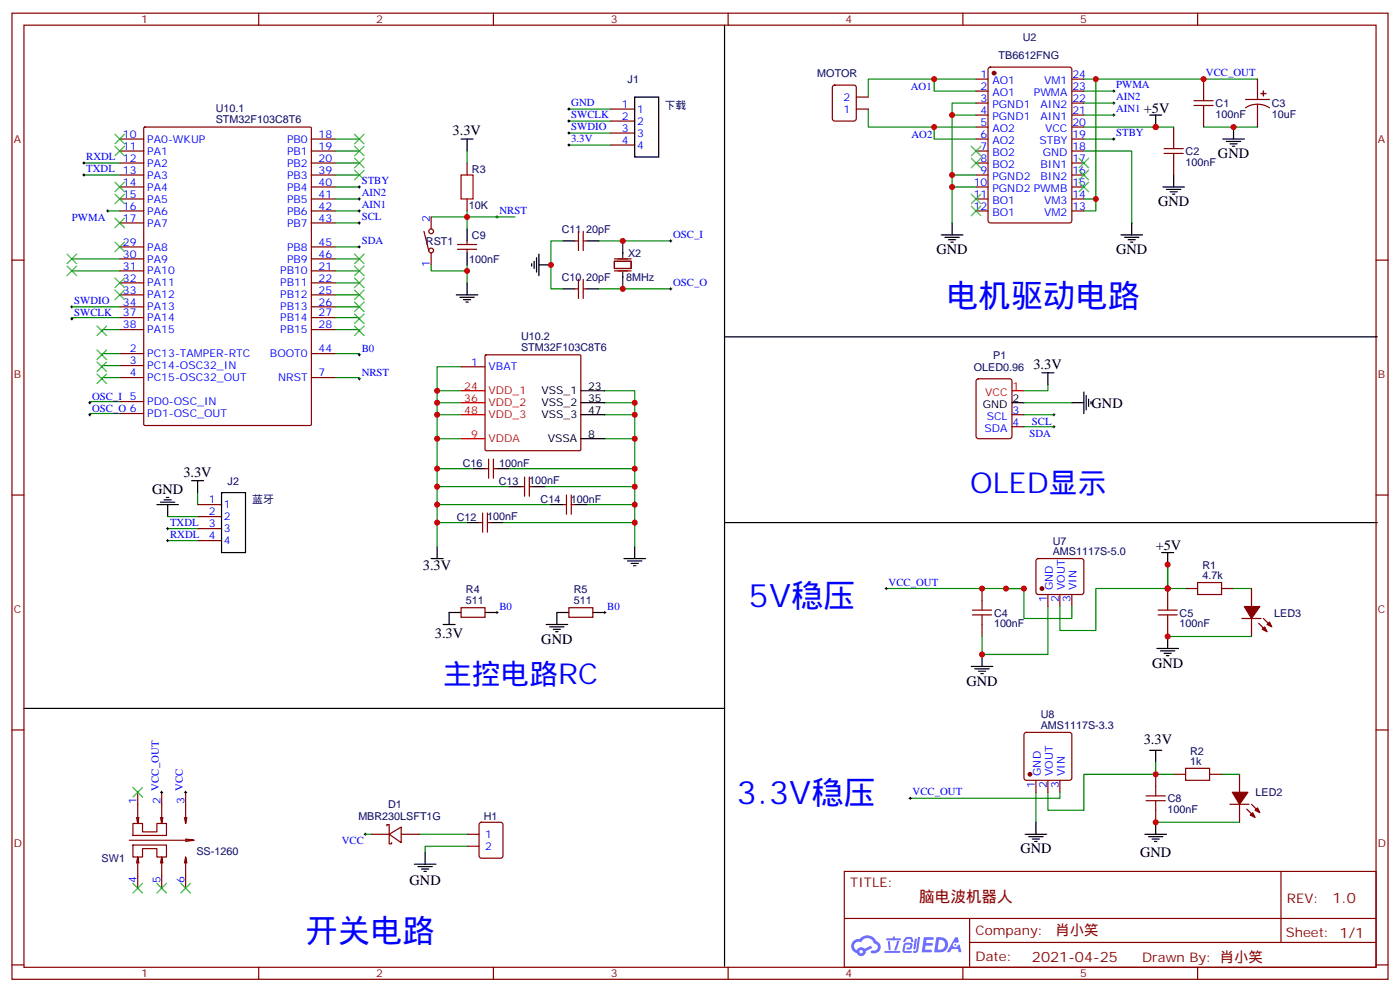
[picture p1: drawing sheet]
<svg xmlns="http://www.w3.org/2000/svg" width="412mm" height="292mm" viewBox="0 0 412 292" stroke-linecap="round" stroke-linejoin="round" font-family="sans-serif">
<g fill="none" stroke="#870000" stroke-width=".35">
<path d="M3.5 3.9h405.4v284.3h-405.4zM7.1 7.4h398.2v277.3h-398.2zM76.2 3.9v3.5M145.3 3.9v3.5M214.5 3.9v3.5M283.6 3.9v3.5M352.8 3.9v3.5M3.5 76.6h3.6M405.3 76.6h3.6M3.5 145.7h3.6M405.3 145.7h3.6M3.5 214.8h3.6"/>
<path d="M405.3 214.8h3.6M248.7 256.5h156.6v28.2h-156.6zM377.3 256.5v20.9M248.7 270.3h156.5M285.6 277.4h119.6M285.6 270.3v14.1M3.5 284h3.6M76.2 284.7v3.5M145.3 284.7v3.5M214.5 284.7v3.5M283.6 284.7v3.5M352.8 284.7v3.5"/>
<path d="M405.3 284h3.6"/>
</g>
<g fill="#5487ff">
<path d="M272.1 275.8h2.6l.3 .2-.1 .6h-2l-.1 .9h1.6l.4 .4-.4 .4h-1.7l-.2 1.2 1.8 .1 .3 .3-.2 .3-2.9 .1z"/>
<path d="M281.4 275.9h.7l.4 1.3-.7 .3a.74 .74 0 0 0-1.1 .3 .74 .74 0 0 0 .5 1 .74 .74 0 0 0 .9-.6l.5-.3 .7 2.3h-.9l-.2-.9h-1.9l-.5 .9h-.9z"/>
<path d="M269.5 276.2h.6l-.4 3a.31 .31 0 0 1-.3 .2 .31 .31 0 0 1-.3-.3z"/>
<path d="M270.4 275.8h.6l-.5 3.9a.89 .89 0 0 1-.7 .7 .89 .89 0 0 1-.9-.3l1-.4z"/>
<path d="M266.8 275.9l.6-.2 1.2 .2 .5 1.2-.6 .2-.4-1-1 .2a.95 .95 0 0 1-1 .8l-.1-.2z"/>
<path d="M266.4 277.6l1.8-.2a1.04 1.04 0 0 1 .6 1.1 1.04 1.04 0 0 1-.8 .9h-.7a.29 .29 0 0 1-.3-.3 .29 .29 0 0 1 .3-.2l.7-.1 .2-.8-1.4 .1-.4 1.7 1.9 .1a.29 .29 0 0 1 .3 .3 .29 .29 0 0 1-.3 .3l-2-.1-.4-.2 .2-2.1z"/>
<path d="M260.5 279.9h4.4a.3 .3 0 0 1 .3 .3 .3 .3 0 0 1-.3 .3h-4.3z"/>
<path d="M264.3 276.9h.6l-.5 1.7a1.02 1.02 0 0 1-.7 1.2l-.2-.3z"/>
<path d="M261.5 277h.6l.3 2.4-.3 .3-.3-.2z"/>
<path d="M261.1 276.2h1.9l.2-.6h.5l-.1 .6h1.5a.29 .29 0 0 1 .3 .3 .29 .29 0 0 1-.3 .2h-3.9z"/>
<path d="M275.8 275.8l-.6 4.5h1.4a2.27 2.27 0 0 0 2.7-2.3 2.27 2.27 0 0 0-2.7-2.2zM276.6 276.6a1.5 1.5 0 0 1 1.8 1.5 1.5 1.5 0 0 1-1.9 1.4h-.3z"/>
<path d="M251.4 277a2.09 2.09 0 0 0 1 3.5 1.37 1.37 0 0 0 1.5 .9 1.37 1.37 0 0 0 1.1-1.4l2-1-.5-.7-1.8 .9a1.4 1.4 0 0 0-2.3 .5 1.32 1.32 0 0 1-.6-1.9 1.32 1.32 0 0 1 1.9-.5 2.02 2.02 0 0 1 2-1.2 2.02 2.02 0 0 1 1.8 1.6 1.09 1.09 0 0 1 1.1 1.4 1.09 1.09 0 0 1-1.6 .7 .41 .41 0 0 0-.5 .3 .41 .41 0 0 0 .4 .5 1.89 1.89 0 0 0 2.4-1.2 1.89 1.89 0 0 0-1.2-2.4 2.98 2.98 0 0 0-5-.7l-1 .2zM253.2 280.1a.52 .52 0 0 1 1 0 .52 .52 0 0 1-1 0z"/>
<circle cx="281.4" cy="278.1" r=".28"/>
</g>
<g fill="none" stroke="#870000" stroke-width=".35">
<path d="M291.3 20l.4-.2h23.3l.7 .4v44.7l-.4 .7h-23.6l-.6-.4-.1-44.7zM42.4 37.6l.3-.2h48.7l.3 .2v87.3l-.2 .3h-48.8l-.3-.2zM179.9 32.1h7.1M179.9 35.6h7.1M179.9 39.2h7.1M245.4 25.3l.5-.3h5.6l.7 .5v9.4l-.4 .7h-5.9l-.7-.4v-9.4zM252.2 32.1h3.6M252.2 28.6h3.6M287.5 23.3h3.5M287.5 26.8h3.5M287.5 30.3h3.5M287.5 33.9h3.5"/>
<path d="M287.5 37.4h3.5M315.7 23.3h3.6M315.7 26.8h3.6M315.7 30.3h3.6M315.7 33.9h3.6M315.7 37.4h3.6M345.7 37.4v6.3M351.7 31h5.7M351.7 29.6h5.7M354.5 23.3v6.3M354.5 31v6.4M366.9 29.3h7"/>
<path d="M370.4 30.7l-1.8 .2-1.7 .9M370.4 30.7l1.9 .2 1.6 .9M370.4 23.3v6M370.4 30.7v6.7M35.3 40.9h7M35.3 44.4h7M35.3 48h7M35.3 51.5h7M35.3 55h7M35.3 58.6h7M91.7 40.9h7.1M91.7 44.4h7.1"/>
<path d="M91.7 48h7.1M91.7 51.5h7.1M91.7 55h7.1M91.7 58.6h7.1M137.6 48v3.5M137.6 58.6v3.5M179.9 42.7h7.1M287.5 40.9h3.5M287.5 44.4h3.5M287.5 48h3.5M287.5 51.5h3.5M287.5 55h3.5"/>
<path d="M287.5 58.6h3.5M315.7 40.9h3.6M315.7 44.4h3.6M315.7 48h3.6M315.7 51.5h3.6M315.7 55h3.6M315.7 58.6h3.6M342.9 45.2h5.6M342.9 43.7h5.6M345.7 45.2v6.3M35.3 62.1h7M35.3 79.7h7"/>
<path d="M35.3 76.2h7M35.3 65.6h7M35.3 72.7h7M91.7 62.1h7.1M91.7 79.7h7.1M91.7 76.2h7.1M91.7 65.6h7.1M91.7 72.7h7.1M124.9 68.1l1.4 5.6M127 63.9v3.5M127 74.4v3.6M134.8 73.4h5.6"/>
<path d="M134.8 72h5.6M137.6 70.9v1.1M137.6 73.4v1M169.3 70.9h1.1M170.4 68.1v5.6M171.8 68.1v5.6M171.8 70.9h1.1M181 76.9h4.9v2.1h-4.9zM181 79.7h4.9M181 76.2h4.9M287.5 62.1h3.5M315.7 62.1h3.6"/>
<path d="M35.3 83.3h7M35.3 86.8h7M35.3 90.3h7M35.3 93.5h7M35.3 97h7M91.7 83.3h7.1M91.7 86.8h7.1M91.7 90.3h7.1M91.7 93.5h7.1M91.7 97h7.1M169.3 85h1.1M170.4 82.2v5.6"/>
<path d="M171.8 82.2v5.6M171.8 85h1.1M35.3 104.1h7M35.3 111.1h7M35.3 107.6h7M35.3 118.2h7M91.7 104.1h7.1M91.7 111.1h7.1M135.8 107.9h7.1M142.9 104.6l.3-.2 27.7 .1 .2 .3-.1 27.7-.3 .1h-27.7l-.1-.3zM287.7 111.7l.5-.2h9.2l.6 .4 .1 16.5-.5 .7h-9.4l-.6-.4-.1-16.5zM35.3 121.7h7"/>
<path d="M142.9 137.9h1M143.9 135.1v5.7M145.3 135.1v5.7M145.3 137.9h1.1M298.1 125.6h3.5M298.1 122.1h3.5M58.2 148.5h7.1M58.2 152h7.1M58.2 155.6h7.1M58.2 159.1h7.1M141.1 153.8h1.1M142.2 151v5.6"/>
<path d="M143.6 151v5.6M143.6 153.8h1M153.5 143.2h1M154.5 140.4v5.6M155.9 140.4v5.6M155.9 143.2h1.1M165.8 148.5h1.1M166.9 145.7v5.6M168.3 145.7v5.6M168.3 148.5h1M135.8 178.9h7.1v2.8h-7.1zM167.6 178.9h7v2.8h-7z"/>
<path d="M286.5 179.6h5.6M289.3 173.2v6.4M305.4 164.6l.5-.2h12.7l.5 .2 .2 .5-.1 9.4-.6 .5-13-.1-.4-.6v-9.2zM308.7 175v3.5M312.2 175v3.5M315.7 175v3.5M341.1 179.6h5.7M344 173.2v6.4M349.2 173.2h3.6M352.8 171.4h7v3.6h-7zM359.8 173.2h3.6M368.7 173.2v5.3"/>
<path d="M286.5 181h5.6M289.3 181v6.3M341.1 181h5.7M344 181v6.3M368.7 182v5.3M301.9 215.8l.4-.3h12.7l.5 .3 .2 .5v12.7l-.2 .5-.5 .2h-12.7l-.5-.3-.2-.4v-12.7zM40.6 233.2v9.2l.3-1.8M47.6 233.2v9.2l.4-1.8M54.7 233.2v9.2l.3-1.8M305.2 229.7v3.5M308.7 229.7v3.5M312.2 229.7v3.5"/>
<path d="M337.6 235.7h5.7M337.6 234.2h5.7M340.4 227.9v6.3M340.4 235.7v6.3M345.7 227.9h3.5M349.2 226.1h7.1v3.6h-7.1zM356.3 227.9h3.5M365.1 227.9v5.3M365.1 236.7v5.3M39.2 248.7h9.8v3.5h-2.8v-2.4h-4.2v2.4h-2.8zM39.2 242.4h2.8v2.4h4.2v-2.4h2.8v3.5h-9.8zM40.2 240.6l.4 1.8"/>
<path d="M40.6 252.2l-.4 1.8M40.9 254l-.3-1.8v9.2M47.3 240.6l.3 1.8M47.6 252.2l-.3 1.8M48 254l-.4-1.8v9.2M54.3 240.6l.4 1.8M54.7 246.9l2.4 .4h-19M54.7 252.2l-.4 1.8M55 254l-.3-1.8v9.2M57.1 247.3l-2.4 .3M109.4 245.5h5.3M113.9 243.1v-.4h.8v5.7h.7v-.4"/>
<path d="M114.7 245.5l3.5-2.1v4.6zM118.2 245.5h5.3M137.6 245.5h3.5M137.6 249.1h3.5M141.3 242.2l.5-.2h5.7l.6 .4 .1 9.5-.5 .6-5.9 .1-.6-.5-.1-9.4z"/>
<circle cx="127" cy="73.7" r=".71"/>
<circle cx="127" cy="68.1" r=".71"/>
</g>
<g fill="#870000" stroke="#870000" stroke-width=".35">
<path d="M371.5 27.5l1.4 .1z"/>
<path d="M372.1 26.8l.1 1.4z"/>
<path d="M366.5 178.5h4.6l-2.4 3.5z"/>
<path d="M365.8 182h5.7z"/>
<path d="M372.2 182l1.4 1.4z"/>
<path d="M370.8 183.4l1.4 1.5z"/>
<path d="M373.2 183.8l.7-.7 .7 1.4z"/>
<path d="M371.8 185.2l.7-.7 .7 1.4z"/>
<path d="M363 233.2h4.6l-2.5 3.5z"/>
<path d="M362.3 236.7h5.6z"/>
<path d="M368.7 236.7l1.4 1.4z"/>
<path d="M367.2 238.1l1.5 1.4z"/>
<path d="M369.7 238.5l.7-.7 .7 1.4z"/>
<path d="M368.3 239.9l.7-.7 .7 1.4z"/>
<circle cx="292.8" cy="21.5" r=".53"/>
<circle cx="306.9" cy="173.2" r=".53"/>
<circle cx="303.4" cy="227.9" r=".53"/>
</g>
<g fill="none" stroke="#008700" stroke-width=".35">
<path d="M167.6 39.2h12.3M167.6 35.6h12.3M167.6 32.1h12.3M255.8 32.1v5.3h19.4M275.2 23.3h-19.4v5.3M280.5 33.9v17.6h7M287.5 23.3h-12.3v3.5h12.3M287.5 30.3h-7v3.6h7M287.5 37.4h-12.3v3.5h12.3M319.3 23.3h3.5v38.8h-3.5M319.3 37.4h26.4M319.3 26.8h8.8"/>
<path d="M319.3 30.3h8.8M319.3 33.9h8.8M322.8 23.3h47.6M354.5 37.4h15.9M24.7 48h10.6M24.7 51.5h10.6M98.8 58.6h7M98.8 48h7M98.8 51.5h7M98.8 55h7M98.8 44.4h7M98.8 40.9h7"/>
<path d="M137.6 44.4v3.6M167.6 42.7h12.3M280.5 51.5v3.5h7M280.5 55v10.6M319.3 44.4h14.1v21.2M319.3 58.6h3.5M319.3 40.9h8.8M21.2 76.2h14.1M21.2 79.7h14.1M31.7 62.1h3.6M98.8 65.6h7M98.8 72.7h7"/>
<path d="M98.8 76.2h7M98.8 79.7h7M98.8 62.1h7M127 78v1.7h10.6M127 63.9h24.7M137.6 62.1v5.3M137.6 78v5.3M165.8 70.9h-3.5v14.1h3.5M176.4 70.9h21.2M21.2 90.3h14.1M35.3 93.5h-14.1v.3M35.3 97h-5.3v.4"/>
<path d="M98.8 93.5h7v.3M98.8 97h7v.4M98.8 86.8h7M98.8 90.3h7M98.8 83.3h7M176.4 85h21.2M35.3 118.2h-8.8v.3M35.3 111.1h-5.3v.4M35.3 107.6h-5.3v.3M35.3 104.1h-5.3v.3M98.8 104.1h7v.3M98.8 111.1h7v.4"/>
<path d="M128.8 118.5h7M128.8 115h7M135.8 107.9h-7v53M178.2 115h8.8v3.5h-8.8M187 118.5v3.6h-8.8M301.6 118.5h14.1M308.7 113.2v1.8h-7.1M35.3 121.7h-8.8v.4M128.8 129.1h7M128.8 122.1h7M128.8 137.9h10.5M149.9 137.9h37.1"/>
<path d="M178.2 129.1h8.8M187 122.1v38.8M301.6 122.1h8.8M301.6 125.6h8.8M49.4 152h8.8M49.4 155.6h8.8M49.4 159.1h8.8M58.2 145v3.5M128.8 153.8h8.8M128.8 148.5h33.5M128.8 143.2h21.1M148.2 153.8h38.8"/>
<path d="M160.5 143.2h26.5M172.9 148.5h14.1M261.1 173.2h40.5v8.8h14.1v-3.5M308.7 178.5v14.1h-19.4v-5.3M349.2 173.2h-5.2v-7v7h-21.2v12.4h-10.6v-7.1M363.4 173.2h5.3M344 187.3h24.7M305.2 233.2v8.8M312.2 233.2v1.7h-44.1M340.4 224.4v3.5M345.7 227.9h-26.4v10.6h-10.6v-5.3M359.8 227.9h5.3"/>
<path d="M107.6 245.5h1.8M123.5 245.5h14.1M137.6 249.1h-12.4v1.7M340.4 242h24.7"/>
</g>
<g fill="none" stroke="#000" stroke-width=".35">
<path d="M213.4 7.4v276.9M187 28.6h7v17.6h-7zM338.7 33.9h3.5M340.4 33.9v3.5M363.4 37.4v3.5M135.8 40.9h3.5M137.6 40.9v3.5M342.5 55h6.4M343.6 55.7h4.2M344.7 56.4h2.1M345.4 57.1h.7M345.7 51.5v3.5"/>
<path d="M360.2 40.9h6.3M361.2 41.6h4.3M362.3 42.3h2.1M363 43h.7M137.6 67.4v3.5M137.6 74.4v3.6M156.6 77.6v.7M157.3 76.9v2.1M158 75.8v4.3M158.7 78h3.6M158.7 74.8v6.3M165.8 70.9h3.5"/>
<path d="M172.9 70.9h3.5M183.4 70.9v4.9M277.3 69.1h6.3M278.3 69.8h4.3M279.4 70.6h2.1M280.1 71.3h.7M280.5 65.6v3.5M330.2 69.1h6.3M331.3 69.8h4.2M332.3 70.6h2.1M333 71.3h.7M333.4 65.6v3.5"/>
<path d="M134.4 86.8h6.4M135.5 87.5h4.2M136.5 88.2h2.1M137.2 88.9h.7M137.6 83.3v3.5M165.8 85h3.5M172.9 85h3.5M183.4 80.1v4.9M213.4 99.1h192.3M171.1 115h7.1M171.1 118.5h7.1M298.1 118.5h3.5"/>
<path d="M306.9 109.7h3.5M308.7 109.7v3.5M315.7 118.5h3.6M319.3 115.4v6.3M320 116.4v4.2M320.7 117.5v2.1M321.4 118.2v.7M139.3 137.9h3.6M146.4 137.9h3.5M171.1 122.1h7.1M171.1 129.1h7.1M46.2 148.5h6.4"/>
<path d="M47.3 147.8h4.2M48.3 147.1h2.1M49 146.4h.7M49.4 148.5v3.5M56.4 141.5h3.6M58.2 141.5v3.5M65.3 145h7v17.6h-7zM137.6 153.8h3.5M144.6 153.8h3.6M149.9 143.2h3.6M157 143.2h3.5M162.3 148.5h3.5"/>
<path d="M169.3 148.5h3.6M213.4 153.8h192.3M127 164.4h3.5M128.8 160.9v3.5M183.8 164.4h6.3M184.9 165.1h4.2M185.9 165.8h2.1M186.6 166.5h.7M187 160.9v3.5M342.2 162.6h3.5M344 162.6v3.6M130.5 183.8h3.6"/>
<path d="M135.8 180.3h-3.5v3.5M142.9 180.3h3.5M160.9 183.8h6.3M161.9 184.5h4.3M163 185.2h2.1M163.7 185.9h.7M167.6 180.3h-3.6v3.5M174.6 180.3h3.6M286.1 196.1h6.4M287.2 196.8h4.2M288.2 197.6h2.1M288.9 198.3h.7"/>
<path d="M289.3 192.6v3.5M340.8 190.9h6.3M341.8 191.6h4.3M342.9 192.3h2.1M343.6 193h.7M344 187.3v3.6M7.1 208.5h206.3M338.7 220.8h3.5M340.4 220.8v3.6M122.1 254.4h6.3M123.1 255.1h4.3M124.2 255.8h2.1"/>
<path d="M124.9 256.5h.7M125.2 250.8v3.6M302 245.5h6.3M303 246.2h4.3M304.1 246.9h2.1M304.8 247.6h.7M305.2 242v3.5M337.3 245.5h6.3M338.3 246.2h4.2M339.4 246.9h2.1M340.1 247.6h.7M340.4 242v3.5"/>
</g>
<g fill="none" stroke="#000" stroke-width=".29">
<path d="M167.2 32.1h.7M167.2 39.2h.7M167.2 35.6h.7M167.6 31.8v.7M167.6 35.3v.7M167.6 38.8v.7M274.8 23.3h.7M274.8 37.4h.7M275.2 22.9v.7M275.2 37v.7M327.7 26.8h.7M327.7 30.3h.7"/>
<path d="M327.7 33.9h.7M328.1 26.5v.7M328.1 30v.7M328.1 33.5v.7M354.2 23.3h.7M354.5 22.9v.7M24.3 48h.7M24.3 51.5h.7M24.7 47.6v.7M24.7 51.2v.7M105.5 58.6h.7M105.5 55h.7"/>
<path d="M105.8 54.7v.7M105.8 58.2v.7M167.2 42.7h.7M167.6 42.3v.7M327.7 40.9h.7M328.1 40.6v.7M31.4 62.1h.7M31.7 61.7v.7M105.5 62.1h.7M105.5 65.6h.7M105.5 72.7h.7M105.8 61.7v.7"/>
<path d="M105.8 65.3v.7M105.8 72.3v.7M146 63.9h.8M146.4 63.5v.7M197.2 70.9h.7M197.6 70.6v.7M20.8 90.3h.7M20.8 93.8h.7M21.2 90v.7M21.2 93.5v.7M197.2 85h.7M197.6 84.7v.7"/>
<path d="M26.1 118.5h.7M26.5 118.2v.7M105.5 111.5h.7M105.5 104.4h.7M105.8 104.1v.7M105.8 111.1v.7M26.1 122.1h.7M26.5 121.7v.7M310.1 122.1h.7M310.1 125.6h.7M310.4 121.7v.7M310.4 125.2v.7"/>
<path d="M49 155.6h.7M49 159.1h.7M49.4 155.2v.7M49.4 158.7v.8M146.4 179.9v.7M178.2 179.9v.7M260.7 173.2h.7M261.1 172.9v.7M146 180.3h.8M177.8 180.3h.7M47.3 233.2h.7M47.6 232.8v.7"/>
<path d="M54.3 233.2h.7M54.7 232.8v.7M267.8 234.9h.7M268.1 234.6v.7M107.2 245.5h.7M107.6 245.2v.7"/>
</g>
<g fill="none" stroke="#3c3" stroke-width=".35">
<path d="M33.9 39.5l2.8 2.8M36.7 39.5l-2.8 2.8M104.4 39.5l2.8 2.8M107.2 39.5l-2.8 2.8M33.9 53.6l2.8 2.8M33.9 57.1l2.8 2.9M33.9 43l2.8 2.9M36.7 53.6l-2.8 2.8M36.7 57.1l-2.8 2.9M36.7 43l-2.8 2.9M104.4 43l2.8 2.9M104.4 46.6l2.8 2.8"/>
<path d="M104.4 50.1l2.8 2.8M107.2 43l-2.8 2.9M107.2 46.6l-2.8 2.8M107.2 50.1l-2.8 2.8M286.1 43l2.8 2.9M286.1 46.6l2.8 2.8M286.1 57.1l2.8 2.9M288.9 43l-2.8 2.9M288.9 46.6l-2.8 2.8M288.9 57.1l-2.8 2.9M317.9 50.1l2.8 2.8M317.9 46.6l2.8 2.8"/>
<path d="M317.9 53.6l2.8 2.8M320.7 50.1l-2.8 2.8M320.7 46.6l-2.8 2.8M320.7 53.6l-2.8 2.8M19.8 74.8l2.8 2.8M19.8 78.3l2.8 2.8M22.6 78.3l-2.8 2.8M22.6 74.8l-2.8 2.8M33.9 64.2l2.8 2.8M33.9 71.3l2.8 2.8M36.7 64.2l-2.8 2.8M36.7 71.3l-2.8 2.8"/>
<path d="M104.4 74.8l2.8 2.8M104.4 78.3l2.8 2.8M107.2 74.8l-2.8 2.8M107.2 78.3l-2.8 2.8M286.1 60.7l2.8 2.8M288.9 60.7l-2.8 2.8M28.6 96l2.8 2.8M31.4 96l-2.8 2.8M33.9 81.8l2.8 2.9M33.9 85.4l2.8 2.8M36.7 81.8l-2.8 2.9M36.7 85.4l-2.8 2.8"/>
<path d="M104.4 81.8l2.8 2.9M104.4 96l2.8 2.8M104.4 92.4l2.8 2.8M104.4 85.4l2.8 2.8M104.4 88.9l2.8 2.8M107.2 81.8l-2.8 2.9M107.2 96l-2.8 2.8M107.2 92.4l-2.8 2.8M107.2 85.4l-2.8 2.8M107.2 88.9l-2.8 2.8M28.6 103l2.8 2.8M28.6 106.5l2.8 2.9"/>
<path d="M28.6 110.1l2.8 2.8M31.4 103l-2.8 2.8M31.4 106.5l-2.8 2.9M31.4 110.1l-2.8 2.8M39.2 231.8l2.8 2.8M42 231.8l-2.8 2.8M39.2 260l2.8 2.8M42 260l-2.8 2.8M46.2 260l2.8 2.8M49 260l-2.8 2.8M53.3 260l2.8 2.8M56.1 260l-2.8 2.8"/>
</g>
<path d="M135.8 51.5h3.5v7.1h-3.5z" fill="none" stroke="#a10000" stroke-width=".35"/>
<path d="M135.8 115h7.1M135.8 118.5h7.1M298.1 115h3.5M135.8 122.1h7.1M135.8 129.1h7.1" fill="none" stroke="#f00" stroke-width=".35"/>
<g fill="#c00">
<circle cx="322.8" cy="58.6" r=".88"/>
<circle cx="322.8" cy="23.3" r=".88"/>
<circle cx="354.5" cy="23.3" r=".88"/>
<circle cx="363.4" cy="37.4" r=".88"/>
<circle cx="289.3" cy="173.2" r=".88"/>
<circle cx="340.4" cy="242" r=".88"/>
<circle cx="340.4" cy="227.9" r=".88"/>
<circle cx="296.3" cy="173.2" r=".88"/>
<circle cx="344" cy="173.2" r=".88"/>
<circle cx="280.5" cy="33.9" r=".88"/>
<circle cx="340.4" cy="37.4" r=".88"/>
<circle cx="301.6" cy="173.2" r=".88"/>
<circle cx="275.2" cy="23.3" r=".88"/>
<circle cx="275.2" cy="37.4" r=".88"/>
<circle cx="344" cy="187.3" r=".88"/>
<circle cx="289.3" cy="192.6" r=".88"/>
<circle cx="137.6" cy="63.9" r=".88"/>
<circle cx="183.4" cy="70.9" r=".88"/>
<circle cx="183.4" cy="85" r=".88"/>
<circle cx="137.6" cy="79.7" r=".88"/>
<circle cx="162.3" cy="78" r=".88"/>
<circle cx="280.5" cy="55" r=".88"/>
<circle cx="280.5" cy="51.5" r=".88"/>
<circle cx="128.8" cy="129.1" r=".88"/>
<circle cx="128.8" cy="122.1" r=".88"/>
<circle cx="128.8" cy="118.5" r=".88"/>
<circle cx="128.8" cy="115" r=".88"/>
<circle cx="128.8" cy="153.8" r=".88"/>
<circle cx="128.8" cy="148.5" r=".88"/>
<circle cx="128.8" cy="143.2" r=".88"/>
<circle cx="128.8" cy="137.9" r=".88"/>
<circle cx="187" cy="118.5" r=".88"/>
<circle cx="187" cy="122.1" r=".88"/>
<circle cx="187" cy="129.1" r=".88"/>
<circle cx="187" cy="153.8" r=".88"/>
<circle cx="187" cy="148.5" r=".88"/>
<circle cx="187" cy="143.2" r=".88"/>
<circle cx="187" cy="137.9" r=".88"/>
<circle cx="344" cy="166.2" r=".88"/>
</g>
<g font-size="9.5" fill="#00f">
<text x="278.7" y="90.3">电机驱动电路</text>
<text x="220.5" y="178.5">5V稳压</text>
<text x="217" y="236.7">3.3V稳压</text>
<text x="90" y="277.3">开关电路</text>
</g>
<g font-size="8.5" fill="#00f">
<text x="285.8" y="145">OLED显示</text>
<text x="130.5" y="201.4">主控电路RC</text>
</g>
<text font-size="4.6" fill="#800" x="270.8" y="265.5">脑电波机器人</text>
<g font-size="4.2">
<text x="336.9" y="33.2">+5V</text>
<text x="133.3" y="39.7">3.3V</text>
<text x="358.8" y="46.6">GND</text>
<text x="341.1" y="60.7">GND</text>
<text x="275.9" y="74.8">GND</text>
<text x="328.8" y="74.8">GND</text>
<text x="304.4" y="108.5">3.3V</text>
<text x="321.6" y="120">GND</text>
<text x="54" y="140.4">3.3V</text>
<text x="44.8" y="145.3">GND</text>
<text x="340.4" y="161.9">+5V</text>
<text x="124.5" y="167.6">3.3V</text>
<text x="128.1" y="187.8">3.3V</text>
<text x="159.5" y="189.4">GND</text>
<text x="339.4" y="196.5">GND</text>
<text x="284.7" y="201.8">GND</text>
<text x="336.9" y="219.1">3.3V</text>
<text x="300.6" y="251.2">GND</text>
<text x="335.8" y="252.2">GND</text>
<text x="120.7" y="260.4">GND</text>
</g>
<g font-size="4.2" fill="#800">
<text x="392.5" y="265.7">1.0</text>
<text x="310.9" y="275.3">肖小笑</text>
<text x="304" y="283.1">2021-04-25</text>
</g>
<g font-size="3.9" fill="#800">
<text x="250.5" y="261.1">TITLE:</text>
<text x="379.1" y="265.7">REV:</text>
<text x="287.4" y="275.3">Company:</text>
<text x="378.7" y="275.9">Sheet: 1/1</text>
<text x="287.4" y="282.9">Date:</text>
<text x="336.4" y="283">Drawn By: 肖小笑</text>
</g>
<g font-size="3.2" fill="#800">
<text x="41.6" y="6.9">1</text>
<text x="110.8" y="6.9">2</text>
<text x="179.9" y="6.9">3</text>
<text x="249.1" y="6.9">4</text>
<text x="318.2" y="6.9">5</text>
<text x="4.1" y="42">A</text>
<text x="405.9" y="42">A</text>
<text x="4.1" y="111.1">B</text>
<text x="405.9" y="111.1">B</text>
<text x="4.1" y="180.3">C</text>
<text x="405.9" y="180.3">C</text>
<text x="4.1" y="249.4">D</text>
<text x="405.9" y="249.4">D</text>
<text x="41.6" y="287.7">1</text>
<text x="110.8" y="287.7">2</text>
<text x="179.9" y="287.7">3</text>
<text x="249.1" y="287.7">4</text>
<text x="318.2" y="287.7">5</text>
</g>
<g font-size="3.2" fill="#000080">
<text x="294.1" y="17.4">TB6612FNG</text>
<text x="301.3" y="12.1">U2</text>
<text x="240.8" y="22.6">MOTOR</text>
<text x="184.9" y="24.3">J1</text>
<text x="63.6" y="33">U10.1</text>
<text x="195.8" y="32.1">下载</text>
<text x="358.1" y="34.7">100nF</text>
<text x="358.1" y="31.5">C1</text>
<text x="374.6" y="34.7">10uF</text>
<text x="374.6" y="31.5">C3</text>
<text x="63.5" y="36.2">STM32F103C8T6</text>
<text x="349.3" y="45.6">C2</text>
<text x="139" y="50.9">R3</text>
<text x="349.2" y="48.8">100nF</text>
<text x="138.2" y="61.5">10K</text>
<text x="139" y="70.3">C9</text>
<text x="165.5" y="68.5">C11</text>
<text x="172.6" y="68.5">20pF</text>
<text x="125.5" y="72.1">RST1</text>
<text x="138.2" y="77.4">100nF</text>
<text x="185" y="75.6">X2</text>
<text x="165.5" y="82.6">C10</text>
<text x="172.6" y="82.6">20pF</text>
<text x="184.4" y="82.7">8MHz</text>
<text x="153.5" y="100">U10.2</text>
<text x="153.5" y="103.2">STM32F103C8T6</text>
<text x="292.6" y="105.6">P1</text>
<text x="286.9" y="109.1">OLED0.96</text>
<text x="136.3" y="137.3">C16</text>
<text x="147" y="137.3">100nF</text>
<text x="67.1" y="142.6">J2</text>
<text x="146.9" y="142.6">C13</text>
<text x="155.8" y="142.6">100nF</text>
<text x="74.3" y="147.9">蓝牙</text>
<text x="159.3" y="147.9">C14</text>
<text x="168.2" y="147.9">100nF</text>
<text x="134.6" y="153.2">C12</text>
<text x="143.5" y="153.2">100nF</text>
<text x="310.1" y="160.3">U7</text>
<text x="310.1" y="163.3">AMS1117S-5.0</text>
<text x="354.2" y="167.3">R1</text>
<text x="354.2" y="170.4">4.7k</text>
<text x="137.2" y="177.8">511</text>
<text x="137.2" y="174.6">R4</text>
<text x="169" y="177.8">511</text>
<text x="169" y="174.6">R5</text>
<text x="292.8" y="184.6">100nF</text>
<text x="292.8" y="181.5">C4</text>
<text x="347.5" y="184.6">100nF</text>
<text x="347.5" y="181.5">C5</text>
<text x="375.4" y="181.5">LED3</text>
<text x="306.6" y="214.5">AMS1117S-3.3</text>
<text x="306.6" y="211.4">U8</text>
<text x="350.5" y="225.1">1k</text>
<text x="350.5" y="222.1">R2</text>
<text x="114.3" y="237.9">D1</text>
<text x="344" y="239.2">100nF</text>
<text x="344" y="236.2">C8</text>
<text x="369.8" y="234.4">LED2</text>
<text x="105.6" y="241.4">MBR230LSFT1G</text>
<text x="142.5" y="241.4">H1</text>
<text x="57.9" y="251.7">SS-1260</text>
<text x="29.9" y="253.7">SW1</text>
</g>
<g font-size="3.2" fill="#00f">
<text x="288.8" y="22.9">1</text>
<text x="315.9" y="22.9">24</text>
<text x="355.2" y="22.4">VCC_OUT</text>
<text x="248.5" y="29.6">2</text>
<text x="268.3" y="26.4">AO1</text>
<text x="288.8" y="26.5">2</text>
<text x="288.8" y="30">3</text>
<text x="292.3" y="24.7">AO1</text>
<text x="292.3" y="28.2">AO1</text>
<text x="304.5" y="28.2">PWMA</text>
<text x="307.6" y="24.7">VM1</text>
<text x="315.9" y="30">22</text>
<text x="315.9" y="26.5">23</text>
<text x="328.8" y="25.9">PWMA</text>
<text x="328.8" y="29.5">AIN2</text>
<text x="168.3" y="31.2">GND</text>
<text x="168.3" y="34.7">SWCLK</text>
<text x="183.2" y="31.8">1</text>
<text x="183.2" y="35.3">2</text>
<text x="187.7" y="33.2">1</text>
<text x="248.5" y="33.2">1</text>
<text x="288.8" y="33.5">4</text>
<text x="292.3" y="31.8">PGND1</text>
<text x="292.3" y="35.3">PGND1</text>
<text x="306.5" y="35.3">AIN1</text>
<text x="306.5" y="31.8">AIN2</text>
<text x="315.9" y="33.5">21</text>
<text x="328.8" y="33">AIN1</text>
<text x="36.2" y="40.6">10</text>
<text x="43.4" y="42">PA0-WKUP</text>
<text x="84.6" y="42">PB0</text>
<text x="93.8" y="40.6">18</text>
<text x="168.3" y="41.8">3.3V</text>
<text x="168.3" y="38.3">SWDIO</text>
<text x="183.2" y="38.8">3</text>
<text x="187.7" y="36.7">2</text>
<text x="187.7" y="40.2">3</text>
<text x="268.5" y="40.5">AO2</text>
<text x="288.8" y="37">5</text>
<text x="288.8" y="40.6">6</text>
<text x="292.3" y="38.8">AO2</text>
<text x="307.8" y="38.8">VCC</text>
<text x="315.9" y="40.6">19</text>
<text x="315.9" y="37">20</text>
<text x="328.8" y="40">STBY</text>
<text x="25.4" y="47.1">RXDL 12</text>
<text x="36.2" y="44.1">11</text>
<text x="43.4" y="45.5">PA1</text>
<text x="84.6" y="45.5">PB1</text>
<text x="93.8" y="44.1">19</text>
<text x="93.8" y="47.6">20</text>
<text x="183.2" y="42.3">4</text>
<text x="187.7" y="43.7">4</text>
<text x="288.8" y="44.1">7</text>
<text x="288.8" y="47.6">8</text>
<text x="292.3" y="42.3">AO2</text>
<text x="292.3" y="45.9">BO2</text>
<text x="306.2" y="42.3">STBY</text>
<text x="307.1" y="45.9">GND</text>
<text x="315.9" y="47.6">17</text>
<text x="315.9" y="44.1">18</text>
<text x="25.4" y="50.6">TXDL</text>
<text x="36.2" y="51.2">13</text>
<text x="43.4" y="49">PA2</text>
<text x="43.4" y="52.6">PA3</text>
<text x="84.6" y="49">PB2</text>
<text x="84.6" y="52.6">PB3</text>
<text x="93.8" y="51.2">39</text>
<text x="288.8" y="51.2">9</text>
<text x="292.3" y="49.4">BO2</text>
<text x="292.3" y="52.9">PGND2</text>
<text x="306.5" y="52.9">BIN2</text>
<text x="306.5" y="49.4">BIN1</text>
<text x="315.9" y="51.2">16</text>
<text x="36.2" y="54.7">14</text>
<text x="36.2" y="58.2">15</text>
<text x="43.4" y="56.1">PA4</text>
<text x="43.4" y="59.6">PA5</text>
<text x="84.6" y="56.1">PB4</text>
<text x="84.6" y="59.6">PB5</text>
<text x="93.8" y="54.7">40</text>
<text x="93.8" y="58.2">41</text>
<text x="106.5" y="57.7">AIN2</text>
<text x="106.5" y="54.2">STBY</text>
<text x="286.8" y="54.7">10</text>
<text x="286.8" y="58.2">11</text>
<text x="292.3" y="56.4">PGND2 PWMB</text>
<text x="292.3" y="60">BO1</text>
<text x="307.6" y="60">VM3</text>
<text x="315.9" y="58.2">14</text>
<text x="315.9" y="54.7">15</text>
<text x="21.2" y="65.2">PWMA</text>
<text x="36.2" y="61.7">16</text>
<text x="36.2" y="65.3">17</text>
<text x="43.4" y="63.1">PA6</text>
<text x="84.6" y="63.1">PB6</text>
<text x="93.8" y="61.7">42</text>
<text x="93.8" y="65.3">43</text>
<text x="106.5" y="61.2">AIN1</text>
<text x="106.5" y="64.7">SCL</text>
<text x="126.6" y="65.3" transform="rotate(-90 126.6 65.3)">2</text>
<text x="147.1" y="63">NRST</text>
<text x="286.8" y="61.7">12</text>
<text x="292.3" y="63.5">BO1</text>
<text x="307.6" y="63.5">VM2</text>
<text x="315.9" y="61.7">13</text>
<text x="43.4" y="66.7">PA7</text>
<text x="84.6" y="66.7">PB7</text>
<text x="106.5" y="71.8">SDA</text>
<text x="198.3" y="70">OSC_I</text>
<text x="36.2" y="72.3">29</text>
<text x="36.2" y="75.8">30</text>
<text x="43.4" y="73.7">PA8</text>
<text x="43.4" y="77.3">PA9</text>
<text x="84.6" y="73.7">PB8</text>
<text x="84.6" y="77.3">PB9</text>
<text x="93.8" y="72.3">45</text>
<text x="93.8" y="75.8">46</text>
<text x="36.2" y="79.4">31</text>
<text x="36.2" y="82.9">32</text>
<text x="43.4" y="80.8">PA10</text>
<text x="82.5" y="80.8">PB10</text>
<text x="93.8" y="79.4">21</text>
<text x="93.8" y="82.9">22</text>
<text x="126.6" y="78.6" transform="rotate(-90 126.6 78.6)">1</text>
<text x="21.9" y="89.4">SWDIO</text>
<text x="36.2" y="86.4">33</text>
<text x="36.2" y="90">34</text>
<text x="43.4" y="84.3">PA11</text>
<text x="43.4" y="87.8">PA12</text>
<text x="82.5" y="84.3">PB11</text>
<text x="82.5" y="87.8">PB12</text>
<text x="93.8" y="86.4">25</text>
<text x="93.8" y="90">26</text>
<text x="198.3" y="84.1">OSC_O</text>
<text x="21.9" y="92.9">SWCLK</text>
<text x="36.2" y="93.1">37</text>
<text x="43.4" y="91.4">PA13</text>
<text x="43.4" y="94.5">PA14</text>
<text x="82.5" y="91.4">PB13</text>
<text x="82.5" y="94.5">PB14</text>
<text x="93.8" y="93.1">27</text>
<text x="36.2" y="96.7">38</text>
<text x="43.4" y="98.1">PA15</text>
<text x="82.5" y="98.1">PB15</text>
<text x="93.8" y="96.7">28</text>
<text x="38.2" y="103.7">2</text>
<text x="38.2" y="107.2">3</text>
<text x="43.4" y="105.1">PC13-TAMPER-RTC</text>
<text x="79.5" y="105.1">BOOT0</text>
<text x="93.8" y="103.7">44</text>
<text x="106.5" y="103.5">B0</text>
<text x="138.7" y="107.6">1</text>
<text x="38.2" y="110.8">4</text>
<text x="43.4" y="108.7">PC14-OSC32_IN</text>
<text x="43.4" y="112.2">PC15-OSC32_OUT</text>
<text x="82" y="112.2">NRST</text>
<text x="93.8" y="110.8">7</text>
<text x="106.5" y="110.6">NRST</text>
<text x="143.9" y="109">VBAT</text>
<text x="27.2" y="117.7">OSC_I 5</text>
<text x="43.4" y="119.2">PD0-OSC_IN</text>
<text x="27.2" y="121.2">OSC_O 6</text>
<text x="43.4" y="122.8">PD1-OSC_OUT</text>
<text x="290.6" y="123.5">SCL</text>
<text x="298.3" y="125.2">4</text>
<text x="298.3" y="121.7">3</text>
<text x="304" y="125.1">SCL</text>
<text x="290" y="127">SDA</text>
<text x="303.2" y="128.7">SDA</text>
<text x="61.5" y="148.2">1</text>
<text x="66" y="149.6">1</text>
<text x="50.1" y="154.7">TXDL</text>
<text x="61.5" y="151.7">2</text>
<text x="61.5" y="155.2">3</text>
<text x="66" y="153.1">2</text>
<text x="50.1" y="158.2">RXDL</text>
<text x="61.5" y="158.7">4</text>
<text x="66" y="156.6">3</text>
<text x="66" y="160.2">4</text>
<text x="261.8" y="172.3">VCC_OUT</text>
<text x="310.1" y="173.7" transform="rotate(-90 310.1 173.7)">GND</text>
<text x="313.6" y="173.7" transform="rotate(-90 313.6 173.7)">VOUT</text>
<text x="317.1" y="173.7" transform="rotate(-90 317.1 173.7)">VIN</text>
<text x="147.1" y="179.4">B0</text>
<text x="178.9" y="179.4">B0</text>
<text x="308.3" y="177.2" transform="rotate(-90 308.3 177.2)">1</text>
<text x="311.9" y="177.2" transform="rotate(-90 311.9 177.2)">2</text>
<text x="315.4" y="177.2" transform="rotate(-90 315.4 177.2)">3</text>
<text x="304.8" y="231.9" transform="rotate(-90 304.8 231.9)">1</text>
<text x="306.6" y="228.4" transform="rotate(-90 306.6 228.4)">GND</text>
<text x="308.3" y="231.9" transform="rotate(-90 308.3 231.9)">2</text>
<text x="310.1" y="228.4" transform="rotate(-90 310.1 228.4)">VOUT</text>
<text x="311.9" y="231.9" transform="rotate(-90 311.9 231.9)">3</text>
<text x="313.6" y="228.4" transform="rotate(-90 313.6 228.4)">VIN</text>
<text x="40.2" y="236.7" transform="rotate(-90 40.2 236.7)">1</text>
<text x="47.3" y="236.7" transform="rotate(-90 47.3 236.7)">2 VCC_OUT</text>
<text x="54.3" y="236.7" transform="rotate(-90 54.3 236.7)">3 VCC</text>
<text x="268.8" y="234.1">VCC_OUT</text>
<text x="100.7" y="248.5">VCC</text>
<text x="142.9" y="246.6">1</text>
<text x="142.9" y="250.1">2</text>
<text x="40.2" y="259.9" transform="rotate(-90 40.2 259.9)">4</text>
<text x="47.3" y="259.9" transform="rotate(-90 47.3 259.9)">5</text>
<text x="54.3" y="259.9" transform="rotate(-90 54.3 259.9)">6</text>
</g>
<g font-size="3.2" fill="#f00">
<text x="136.7" y="114.7">24</text>
<text x="136.7" y="118.2">36</text>
<text x="143.9" y="116.1">VDD_1</text>
<text x="143.9" y="119.6">VDD_2</text>
<text x="290.2" y="116.4">VCC</text>
<text x="298.3" y="114.7">1</text>
<text x="136.7" y="121.7">48</text>
<text x="143.9" y="123.1">VDD_3</text>
<text x="138.7" y="128.8">9</text>
<text x="143.9" y="130.2">VDDA</text>
</g>
<g font-size="3.2">
<text x="159.5" y="116.1">VSS_1</text>
<text x="159.5" y="119.6">VSS_2</text>
<text x="173.2" y="114.7">23</text>
<text x="173.2" y="118.2">35</text>
<text x="289.5" y="119.9">GND</text>
<text x="298.3" y="118.2">2</text>
<text x="159.5" y="123.1">VSS_3</text>
<text x="173.2" y="121.7">47</text>
<text x="161.4" y="130.2">VSSA</text>
<text x="173.2" y="128.8">8</text>
</g>
</svg>
